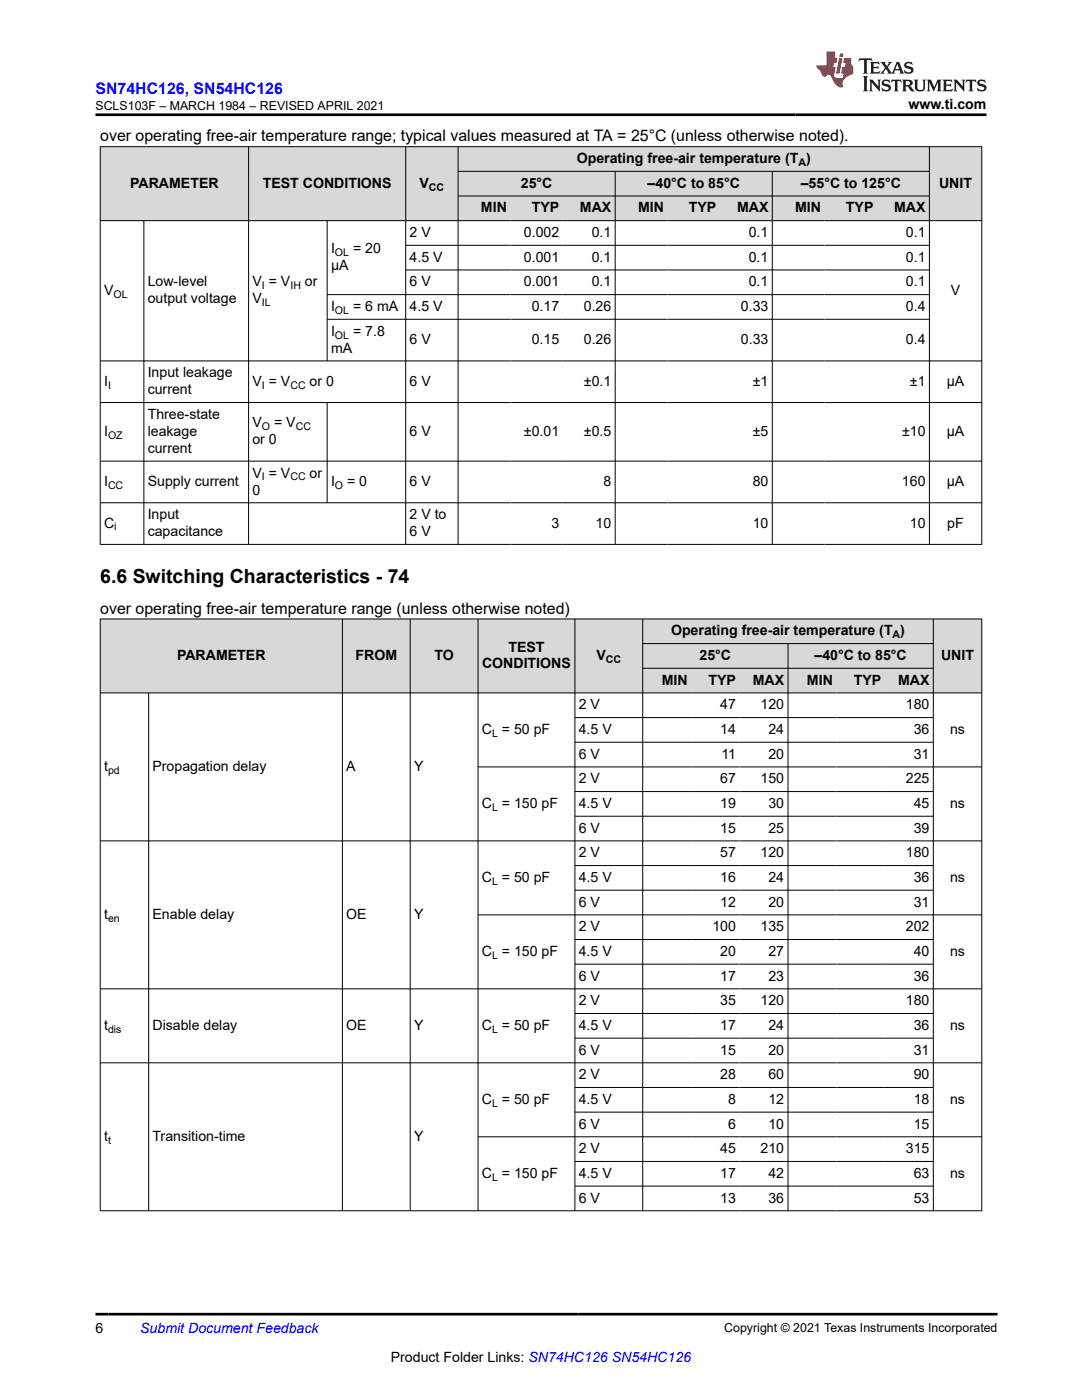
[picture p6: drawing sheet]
<svg xmlns="http://www.w3.org/2000/svg" width="216mm" height="279mm" viewBox="0 0 216 279" stroke-linecap="round" stroke-linejoin="round" font-family="sans-serif">
<g fill="#d8d8d8">
<path d="M20 29.3h175.9v4.9h-175.9z" fill-rule="evenodd"/>
<path d="M20.1 29.3h29.4v14.7h-29.4z" fill-rule="evenodd"/>
<path d="M49.7 29.3h31.2v14.7h-31.2z" fill-rule="evenodd"/>
<path d="M81 29.3h10.3v14.7h-10.3z" fill-rule="evenodd"/>
<path d="M91.5 29.3h93.9v4.8h-93.9z" fill-rule="evenodd"/>
<path d="M185.5 29.3h10.3v14.7h-10.3z" fill-rule="evenodd"/>
<path d="M91.5 34.3h31.2v4.8h-31.2z" fill-rule="evenodd"/>
<path d="M122.8 34.3h31.2v4.8h-31.2z" fill-rule="evenodd"/>
<path d="M154.2 34.3h31.2v4.8h-31.2z" fill-rule="evenodd"/>
<path d="M91.5 39.2h10.4v4.8h-10.4z" fill-rule="evenodd"/>
<path d="M101.9 39.2h10.4v4.8h-10.4z" fill-rule="evenodd"/>
<path d="M112.3 39.2h10.4v4.8h-10.4z" fill-rule="evenodd"/>
<path d="M122.8 39.2h10.4v4.8h-10.4z" fill-rule="evenodd"/>
<path d="M133.2 39.2h10.5v4.8h-10.5z" fill-rule="evenodd"/>
<path d="M143.7 39.2h10.3v4.8h-10.3z" fill-rule="evenodd"/>
<path d="M154.2 39.2h10.4v4.8h-10.4z" fill-rule="evenodd"/>
<path d="M164.6 39.2h10.4v4.8h-10.4z" fill-rule="evenodd"/>
<path d="M175 39.2h10.4v4.8h-10.4z" fill-rule="evenodd"/>
</g>
<g fill="none" stroke="#000" stroke-width=".2">
<path d="M19.9 29.3h176.1M20 29.2v79.5M49.6 29.2v79.5M81 29.2v79.5M91.4 34.2h94.1M91.4 39.1h94.1M91.4 29.2v79.5M122.8 34.2v74.5M154.1 34.2v74.5M185.5 29.2v79.5M195.9 29.2v79.5M19.9 44h176.1"/>
<path d="M28.7 44v64.7M65.3 44v28.1M65.3 58.8h120.2M81 49h104.5M81 53.9h104.5M19.9 72h176.1M65.3 63.7h120.2M19.9 80.3h176.1M19.9 92h176.1M65.3 80.3v20.1M19.9 100.3h176.1M19.9 108.6h176.1"/>
</g>
<g fill="#d8d8d8">
<path d="M20 123.5h175.9v4.9h-175.9z" fill-rule="evenodd"/>
<path d="M20.1 123.6h48.2v14.6h-48.2z" fill-rule="evenodd"/>
<path d="M68.4 123.6h13.4v14.6h-13.4z" fill-rule="evenodd"/>
<path d="M81.9 123.6h13.4v14.6h-13.4z" fill-rule="evenodd"/>
<path d="M95.4 123.6h19.3v14.6h-19.3z" fill-rule="evenodd"/>
<path d="M114.8 123.6h13.4v14.6h-13.4z" fill-rule="evenodd"/>
<path d="M128.3 123.6h57.9v4.8h-57.9z" fill-rule="evenodd"/>
<path d="M186.3 123.6h9.5v14.6h-9.5z" fill-rule="evenodd"/>
<path d="M128.3 128.5h28.9v4.8h-28.9z" fill-rule="evenodd"/>
<path d="M157.3 128.5h28.9v4.8h-28.9z" fill-rule="evenodd"/>
<path d="M128.3 133.4h9.6v4.8h-9.6z" fill-rule="evenodd"/>
<path d="M137.9 133.4h9.7v4.8h-9.7z" fill-rule="evenodd"/>
<path d="M147.6 133.4h9.6v4.8h-9.6z" fill-rule="evenodd"/>
<path d="M157.3 133.4h9.6v4.8h-9.6z" fill-rule="evenodd"/>
<path d="M166.9 133.4h9.7v4.8h-9.7z" fill-rule="evenodd"/>
<path d="M176.6 133.4h9.6v4.8h-9.6z" fill-rule="evenodd"/>
</g>
<g fill="none" stroke="#000" stroke-width=".2">
<path d="M19.9 123.5h176.1M19.9 138.3h176.1M20 123.5v118.2M29.7 138.3v103.4M68.3 123.5v118.2M81.9 123.5v118.2M95.4 123.5v118.2M114.7 123.5v118.2M128.2 128.4h58.1M128.2 133.4h58.1M128.2 123.5v118.2M157.2 128.4v113.3"/>
<path d="M186.2 123.5v118.2M195.9 123.5v118.2M95.4 153.1h100.6M114.7 143.2h71.6M114.7 148.1h71.6M114.7 158h71.6M114.7 162.9h71.6M114.7 172.7h71.6M114.7 177.7h71.6M196 167.8h-176.1M19.9 197.3h176.1M95.4 182.6h100.6"/>
<path d="M114.7 187.5h71.6M114.7 192.4h71.6M19.9 212.1h176.1M114.7 202.3h71.6M114.7 207.2h71.6M114.7 217h71.6M95.4 226.9h100.6M114.7 222h71.6M114.7 231.8h71.6M114.7 236.7h71.6M19.9 241.6h176.1"/>
</g>
<path d="M171.5 11.6l-.2 .6 .5-.2h.6v.1v2.2l-.2 .4h1l-.2-.4v-2.2v-.1h.5l.6 .2-.2-.6zM173.6 12.4l.2 .3v1.6l-.2 .4h1.9l.1-.6a1.08 1.08 0 0 1-1.3 .2v-.7h.6l.4 .2v-.7l-.4 .2h-.6v-.5l.2-.2a1 1 0 0 1 1 .3l-.1-.5zM175.7 12.4l.9 1.1-1 1.2h.9l-.2-.2 .5-.8 .4 .8-.2 .2h1.6l-.2-.2 .2-.5h.9l.1 .5-.1 .2h.9l-.2-.4-.8-1.9h-.5l-.9 2.1-.9-1.1 .9-1h-.8l.2 .2-.4 .6-.4-.6 .2-.2zM179 12.8l.4 1h-.7zM180.7 12.5a.65 .65 0 0 0-.2 .7 .65 .65 0 0 0 .6 .5l.6 .1 .1 .3a.79 .79 0 0 1-.7 .4 .79 .79 0 0 1-.7-.5l.1 .7 .2-.1a.93 .93 0 0 0 1.1 0 .93 .93 0 0 0 .4-.9 1.46 1.46 0 0 0-1.2-.6l-.1-.3a1.09 1.09 0 0 1 1.2 .2l-.2-.6-.1 .1-.5-.2zM172.2 15.2l.2 .4v2.2l-.2 .4h1l-.2-.4v-2.2l.2-.4zM173.4 15.9l.2 .4v1.5l-.2 .4h.8l-.3-.4 .1-1.3 1.6 1.8v-2l.2-.4h-.7l.1 .2 .1 1.1-1.2-1.3zM176.2 16a.65 .65 0 0 0-.2 .8 .65 .65 0 0 0 .6 .4l.6 .2 .1 .2a.79 .79 0 0 1-.7 .4 .79 .79 0 0 1-.7-.5l.1 .7 .2-.1a.93 .93 0 0 0 1.1 .1 .93 .93 0 0 0 .4-1 1.46 1.46 0 0 0-1.2-.5l-.1-.4a1.09 1.09 0 0 1 1.2 .2l-.1-.6-.2 .1-.5-.1zM177.9 15.9l-.1 .6a.63 .63 0 0 1 .8-.3v1.6l-.3 .4h1l-.2-.4v-1.6a.66 .66 0 0 1 .8 .3l-.1-.6zM180 15.9l.2 .4v1.5l-.2 .4h1l-.2-.2-.1-.7h.5l.1 .2a.79 .79 0 0 0 1.2 .6l-1-.9a.61 .61 0 0 0 .6-.6 .61 .61 0 0 0-.5-.7zM180.8 16.2h.1a.47 .47 0 0 1 .5 .1 .47 .47 0 0 1 .1 .5l-.1 .1-.7 .1zM182.3 15.9l.2 .2a2.27 2.27 0 0 0 .4 2 1.04 1.04 0 0 0 1.7-.7v-1.3l.2-.2h-.8l.2 .4v1.1a.6 .6 0 0 1-.6 .6 .6 .6 0 0 1-.6-.6v-1.1l.3-.4zM184.9 15.9l.2 .4v1.5l-.2 .4h.8l-.3-.4v-1.4l.9 1.9 .9-1.9v1.4l-.3 .4h1l-.2-.4v-1.5l.2-.4h-.8l-.7 1.5-.6-1.5zM188.1 15.9l.2 .4v1.5l-.2 .4h1.9l.1-.6a1.09 1.09 0 0 1-1.3 .2v-.7h.6l.4 .2v-.6l-.4 .2h-.6v-.6l.2-.1a1.01 1.01 0 0 1 1 .3l-.1-.6zM190.2 15.9l.3 .4v1.5l-.3 .4h.8l-.2-.4v-1.3l1.6 1.8v-2l.2-.4h-.7l.2 .2v1.1l-1.2-1.3zM192.8 15.9l-.1 .6a.63 .63 0 0 1 .8-.3v1.6l-.3 .4h1l-.2-.4v-1.6a.66 .66 0 0 1 .8 .3l-.1-.6zM195.2 16a.65 .65 0 0 0-.2 .8 .65 .65 0 0 0 .6 .4l.6 .2 .2 .2a.79 .79 0 0 1-.7 .4 .79 .79 0 0 1-.7-.5l.1 .7 .2-.1a.93 .93 0 0 0 1 .1 .93 .93 0 0 0 .5-1 1.46 1.46 0 0 0-1.3-.5v-.4a1.09 1.09 0 0 1 1.2 .2l-.2-.6-.2 .1-.5-.1z" fill="#231f20"/>
<path d="M164.9 10.3v2.7h-2l.1 .4 .8 1a.95 .95 0 0 0 1 .9 .59 .59 0 0 1 .5-.4 .59 .59 0 0 1 .5 .3l.4 .8a1.59 1.59 0 0 0 2.1 1.4 1.61 1.61 0 0 1 1-2.3l1-.3-.1-1.5a1.59 1.59 0 0 1-.3-1.7h-1.5l-.2 .9h.6l-.2 .9h-.5l-.2 .9v.3l.4 .1-.1 .9h-.7a.73 .73 0 0 1-1-.7l.3-1.5h-.5l.1-.9h.5l.2-.9h-.5v-1.3zM167.4 11.6l-.6 3.1h.7l.6-3.1zM167.6 10.7l-.1 .6h.7l.1-.6z" fill="#ed1c24"/>
<path d="M19 22.9h177.8M19 262.3h180" fill="none" stroke="#000" stroke-width=".53"/>
<text font-size="3.9" x="20" y="116.3">6.6 Switching Characteristics - 74</text>
<text font-size="3.2" fill="#00f" x="19" y="18.7">SN74HC126, SN54HC126</text>
<g font-size="3.2">
<text x="20" y="28.2">over operating free-air temperature range; typical values measured at TA = 25°C (unless otherwise noted).</text>
<text x="20" y="122.5">over operating free-air temperature range (unless otherwise noted)</text>
</g>
<g font-size="2.8">
<text x="181.3" y="21.8">www.ti.com</text>
<text x="115.1" y="32.5">Operating free-air temperature (T )</text>
<text x="26" y="37.5">PARAMETER</text>
<text x="52.4" y="37.5">TEST CONDITIONS</text>
<text x="83.7" y="37.5">V</text>
<text x="103.9" y="37.5">25°C</text>
<text x="129.2" y="37.5">–40°C to 85°C</text>
<text x="159.8" y="37.5">–55°C to 125°C</text>
<text x="187.4" y="37.5">UNIT</text>
<text x="81.7" y="47.3">2 V</text>
<text x="96" y="42.4">MIN</text>
<text x="104.5" y="47.3">0.002</text>
<text x="106.1" y="42.4">TYP</text>
<text x="115.7" y="42.4">MAX</text>
<text x="118.1" y="47.3">0.1</text>
<text x="127.3" y="42.4">MIN</text>
<text x="137.5" y="42.4">TYP</text>
<text x="147.1" y="42.4">MAX</text>
<text x="149.4" y="47.3">0.1</text>
<text x="158.7" y="42.4">MIN</text>
<text x="168.8" y="42.4">TYP</text>
<text x="178.4" y="42.4">MAX</text>
<text x="180.8" y="47.3">0.1</text>
<text x="66" y="50.5">I</text>
<text x="66" y="53.9">µA</text>
<text x="70.4" y="50.5">= 20</text>
<text x="81.7" y="52.2">4.5 V</text>
<text x="104.5" y="52.2">0.001</text>
<text x="118.1" y="52.2">0.1</text>
<text x="149.4" y="52.2">0.1</text>
<text x="180.8" y="52.2">0.1</text>
<text x="20.8" y="58.8">V</text>
<text x="29.5" y="57.2">Low-level</text>
<text x="50.4" y="57.2">V = V</text>
<text x="60.8" y="57.2">or</text>
<text x="81.7" y="57.2">6 V</text>
<text x="104.5" y="57.2">0.001</text>
<text x="118.1" y="57.2">0.1</text>
<text x="149.4" y="57.2">0.1</text>
<text x="180.8" y="57.2">0.1</text>
<text x="189.7" y="58.8">V</text>
<text x="29.5" y="60.5">output voltage</text>
<text x="50.4" y="60.5">V</text>
<text x="66" y="62.1">I</text>
<text x="70.4" y="62.1">= 6 mA</text>
<text x="81.7" y="62.1">4.5 V</text>
<text x="106.1" y="62.1">0.17</text>
<text x="116.5" y="62.1">0.26</text>
<text x="147.8" y="62.1">0.33</text>
<text x="180.8" y="62.1">0.4</text>
<text x="66" y="70.4">mA</text>
<text x="66" y="67">I</text>
<text x="70.4" y="67">= 7.8</text>
<text x="81.7" y="68.7">6 V</text>
<text x="106.1" y="68.7">0.15</text>
<text x="116.5" y="68.7">0.26</text>
<text x="147.8" y="68.7">0.33</text>
<text x="180.8" y="68.7">0.4</text>
<text x="20.8" y="77">I</text>
<text x="29.5" y="75.3">Input leakage</text>
<text x="50.4" y="77">V = V</text>
<text x="61.8" y="77">or 0</text>
<text x="81.7" y="77">6 V</text>
<text x="116.5" y="77">±0.1</text>
<text x="150.2" y="77">±1</text>
<text x="181.6" y="77">±1</text>
<text x="188.9" y="77">µA</text>
<text x="29.5" y="83.6">Three-state</text>
<text x="29.5" y="78.7">current</text>
<text x="20.8" y="87">I</text>
<text x="29.5" y="87">leakage</text>
<text x="50.4" y="85.3">V</text>
<text x="50.4" y="88.7">or 0</text>
<text x="54.7" y="85.3">= V</text>
<text x="81.7" y="87">6 V</text>
<text x="104.6" y="87">±0.01</text>
<text x="116.5" y="87">±0.5</text>
<text x="150.2" y="87">±5</text>
<text x="180" y="87">±10</text>
<text x="188.9" y="87">µA</text>
<text x="29.5" y="90.4">current</text>
<text x="50.4" y="95.3">V = V</text>
<text x="61.8" y="95.3">or</text>
<text x="20.8" y="97">I</text>
<text x="29.5" y="97">Supply current</text>
<text x="50.4" y="98.7">0</text>
<text x="66" y="97">I</text>
<text x="69.3" y="97">= 0</text>
<text x="81.7" y="97">6 V</text>
<text x="120.4" y="97">8</text>
<text x="150.2" y="97">80</text>
<text x="180" y="97">160</text>
<text x="188.9" y="97">µA</text>
<text x="20.8" y="105.3">C</text>
<text x="29.5" y="103.6">Input</text>
<text x="29.5" y="107">capacitance</text>
<text x="81.7" y="103.6">2 V to</text>
<text x="81.7" y="107">6 V</text>
<text x="110" y="105.3">3</text>
<text x="118.8" y="105.3">10</text>
<text x="150.2" y="105.3">10</text>
<text x="181.5" y="105.3">10</text>
<text x="189" y="105.3">pF</text>
<text x="35.3" y="131.7">PARAMETER</text>
<text x="70.9" y="131.7">FROM</text>
<text x="86.7" y="131.7">TO</text>
<text x="101.4" y="130">TEST</text>
<text x="119" y="131.7">V</text>
<text x="133.9" y="126.8">Operating free-air temperature (T )</text>
<text x="139.6" y="131.7">25°C</text>
<text x="162.5" y="131.7">–40°C to 85°C</text>
<text x="187.8" y="131.7">UNIT</text>
<text x="96.2" y="133.4">CONDITIONS</text>
<text x="132" y="136.6">MIN</text>
<text x="141.4" y="136.6">TYP</text>
<text x="150.2" y="136.6">MAX</text>
<text x="161" y="136.6">MIN</text>
<text x="170.4" y="136.6">TYP</text>
<text x="179.2" y="136.6">MAX</text>
<text x="115.5" y="141.6">2 V</text>
<text x="143.7" y="141.6">47</text>
<text x="151.8" y="141.6">120</text>
<text x="180.8" y="141.6">180</text>
<text x="96.2" y="146.5">C = 50 pF</text>
<text x="115.5" y="146.5">4.5 V</text>
<text x="143.7" y="146.5">14</text>
<text x="153.3" y="146.5">24</text>
<text x="182.3" y="146.5">36</text>
<text x="189.6" y="146.5">ns</text>
<text x="20.8" y="153.9">t</text>
<text x="30.4" y="153.9">Propagation delay</text>
<text x="69.1" y="153.9">A</text>
<text x="82.6" y="153.9">Y</text>
<text x="115.5" y="151.4">6 V</text>
<text x="143.9" y="151.4">11</text>
<text x="153.3" y="151.4">20</text>
<text x="182.3" y="151.4">31</text>
<text x="96.2" y="161.2">C = 150 pF</text>
<text x="115.5" y="156.3">2 V</text>
<text x="115.5" y="161.2">4.5 V</text>
<text x="143.7" y="156.3">67</text>
<text x="143.7" y="161.2">19</text>
<text x="151.8" y="156.3">150</text>
<text x="153.3" y="161.2">30</text>
<text x="180.8" y="156.3">225</text>
<text x="182.3" y="161.2">45</text>
<text x="189.6" y="161.2">ns</text>
<text x="115.5" y="166.2">6 V</text>
<text x="143.7" y="166.2">15</text>
<text x="153.3" y="166.2">25</text>
<text x="182.3" y="166.2">39</text>
<text x="115.5" y="171.1">2 V</text>
<text x="143.7" y="171.1">57</text>
<text x="151.8" y="171.1">120</text>
<text x="180.8" y="171.1">180</text>
<text x="96.2" y="176">C = 50 pF</text>
<text x="115.5" y="176">4.5 V</text>
<text x="143.7" y="176">16</text>
<text x="153.3" y="176">24</text>
<text x="182.3" y="176">36</text>
<text x="189.6" y="176">ns</text>
<text x="20.8" y="183.4">t</text>
<text x="30.4" y="183.4">Enable delay</text>
<text x="69.1" y="183.4">OE</text>
<text x="82.6" y="183.4">Y</text>
<text x="115.5" y="180.9">6 V</text>
<text x="115.5" y="185.9">2 V</text>
<text x="142.2" y="185.9">100</text>
<text x="143.7" y="180.9">12</text>
<text x="151.8" y="185.9">135</text>
<text x="153.3" y="180.9">20</text>
<text x="180.8" y="185.9">202</text>
<text x="182.3" y="180.9">31</text>
<text x="96.2" y="190.8">C = 150 pF</text>
<text x="115.5" y="190.8">4.5 V</text>
<text x="143.7" y="190.8">20</text>
<text x="153.3" y="190.8">27</text>
<text x="182.3" y="190.8">40</text>
<text x="189.6" y="190.8">ns</text>
<text x="115.5" y="195.7">6 V</text>
<text x="143.7" y="195.7">17</text>
<text x="153.3" y="195.7">23</text>
<text x="182.3" y="195.7">36</text>
<text x="115.5" y="200.6">2 V</text>
<text x="143.7" y="200.6">35</text>
<text x="151.8" y="200.6">120</text>
<text x="180.8" y="200.6">180</text>
<text x="20.8" y="205.5">t</text>
<text x="30.4" y="205.5">Disable delay</text>
<text x="69.1" y="205.5">OE</text>
<text x="82.6" y="205.5">Y</text>
<text x="96.2" y="205.5">C = 50 pF</text>
<text x="115.5" y="205.5">4.5 V</text>
<text x="143.7" y="205.5">17</text>
<text x="153.3" y="205.5">24</text>
<text x="182.3" y="205.5">36</text>
<text x="189.6" y="205.5">ns</text>
<text x="115.5" y="210.5">6 V</text>
<text x="115.5" y="215.4">2 V</text>
<text x="143.7" y="210.5">15</text>
<text x="143.7" y="215.4">28</text>
<text x="153.3" y="210.5">20</text>
<text x="153.3" y="215.4">60</text>
<text x="182.3" y="210.5">31</text>
<text x="182.3" y="215.4">90</text>
<text x="96.2" y="220.3">C = 50 pF</text>
<text x="115.5" y="220.3">4.5 V</text>
<text x="145.3" y="220.3">8</text>
<text x="153.3" y="220.3">12</text>
<text x="182.3" y="220.3">18</text>
<text x="189.6" y="220.3">ns</text>
<text x="20.8" y="227.7">t</text>
<text x="30.4" y="227.7">Transition-time</text>
<text x="82.6" y="227.7">Y</text>
<text x="115.5" y="225.2">6 V</text>
<text x="145.3" y="225.2">6</text>
<text x="153.3" y="225.2">10</text>
<text x="182.3" y="225.2">15</text>
<text x="115.5" y="230.1">2 V</text>
<text x="143.7" y="230.1">45</text>
<text x="151.8" y="230.1">210</text>
<text x="180.8" y="230.1">315</text>
<text x="96.2" y="235.1">C = 150 pF</text>
<text x="115.5" y="235.1">4.5 V</text>
<text x="115.5" y="240">6 V</text>
<text x="143.7" y="235.1">17</text>
<text x="143.7" y="240">13</text>
<text x="153.3" y="235.1">42</text>
<text x="153.3" y="240">36</text>
<text x="182.3" y="235.1">63</text>
<text x="182.3" y="240">53</text>
<text x="189.6" y="235.1">ns</text>
<text x="19" y="266.1">6</text>
<text x="78" y="271.7">Product Folder Links: SN74HC126 SN54HC126</text>
</g>
<text font-size="2.8" fill="#00f" x="28" y="266.1">Submit Document Feedback</text>
<g font-size="2.5">
<text x="19" y="21.9">SCLS103F – MARCH 1984 – REVISED APRIL 2021</text>
<text x="144.5" y="265.8">Copyright © 2021 Texas Instruments Incorporated</text>
</g>
<g font-size="2.1">
<text x="159.3" y="33.1">A</text>
<text x="85.6" y="38">CC</text>
<text x="66.8" y="51.1">OL</text>
<text x="22.7" y="59.4">OL</text>
<text x="52.3" y="57.7">I</text>
<text x="57.9" y="57.7">IH</text>
<text x="52.3" y="61.1">IL</text>
<text x="66.8" y="62.6">OL</text>
<text x="66.8" y="67.6">OL</text>
<text x="21.6" y="77.6">I</text>
<text x="52.3" y="77.6">I</text>
<text x="57.9" y="77.6">CC</text>
<text x="21.6" y="87.6">OZ</text>
<text x="52.3" y="85.9">O</text>
<text x="59" y="85.9">CC</text>
<text x="52.3" y="95.9">I</text>
<text x="57.9" y="95.9">CC</text>
<text x="21.6" y="97.6">CC</text>
<text x="66.8" y="97.6">O</text>
<text x="22.8" y="105.9">i</text>
<text x="178.1" y="127.4">A</text>
<text x="120.9" y="132.3">CC</text>
<text x="98.2" y="147">L</text>
<text x="21.6" y="154.4">pd</text>
<text x="98.2" y="161.8">L</text>
<text x="98.2" y="176.6">L</text>
<text x="21.6" y="184">en</text>
<text x="98.2" y="191.3">L</text>
<text x="21.6" y="206.1">dis</text>
<text x="98.2" y="206.1">L</text>
<text x="98.2" y="220.9">L</text>
<text x="21.6" y="228.2">t</text>
<text x="98.2" y="235.6">L</text>
</g>
</svg>
